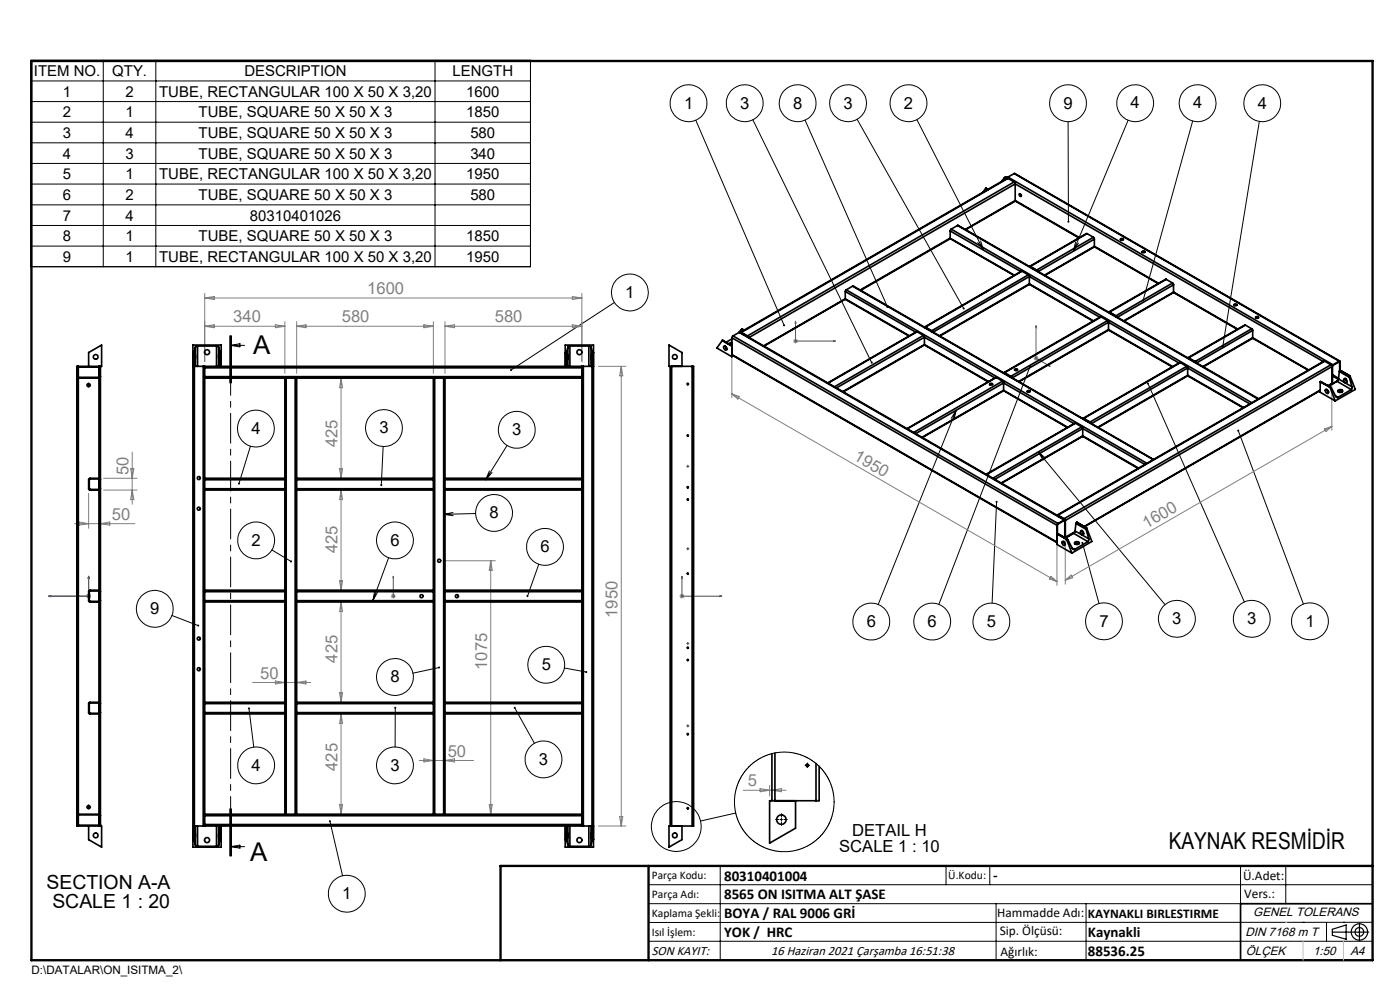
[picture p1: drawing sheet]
<svg xmlns="http://www.w3.org/2000/svg" width="297mm" height="210mm" viewBox="0 0 297 210" stroke-linecap="round" stroke-linejoin="round" font-family="sans-serif">
<g fill="none" stroke="#000" stroke-width=".21">
<path d="M6.5 12.8h106v43.8h-106zM6.5 17.2h106M21.9 12.8v43.8M33.1 12.8v43.8M92.3 12.8v43.8M6.5 21.5h106M6.5 25.9h106M6.5 30.3h106M6.5 34.7h106M6.5 39h106M147.6 25.5l18.7 43.5M159.7 25.4l25.2 51.5"/>
<path d="M170.8 25.5l17.5 39.6M181.8 25.3l22.6 40.1M194.5 25.4l14.1 27.6M226.6 25.8l.1 21.2M239.3 25.5l-11.6 27.8M253 25.7l-10.5 38M267.2 25.7l-7.8 47.8M6.5 43.5h106M6.5 47.8h106M6.5 52.2h106M207.4 51.4l1.2 1.6M208 51.1l.6 1.9"/>
<path d="M228.2 51.3l-.5 2M228.8 51.6l-1.1 1.7M48.7 71.2v10M48.9 73.3h3M48.9 73.3l2-.4v.7zM48.9 71.2v10M49.1 71.2v10M130.4 64.2l-22 14.3M218.5 77.7l-19.3 50.5M18.7 81.7h.2M18.8 81.6v.2M53.1 94.6l-2.4 8"/>
<path d="M81.3 94.7l-.4 8.2M103.8 99.9l-.8 1.9M107.6 94.5l-4.6 7.3M145.8 92.5v-.2h.2v.2l-.1 .1M145.8 81.5l.2-.2v.2l-.1 .1M202.8 87l-16.5 41.2M202.8 87l-.4 2M202.8 87l-1 1.8M220.3 95.9l26.9 32.4M220.3 95.9l1.5 1.3M220.3 95.9l1 1.7M243.5 81.3l20.5 46.4"/>
<path d="M262.7 91.3l13.8 36.8M57.7 116.7l4 2.4M82.4 118.3l-3.3 9.1M94.1 109.1l2 .3M96.1 108.7l-2 .4M100.9 108.9l-6.8 .2M104.4 100.2l-1.4 1.6M114.3 119.7l-2.4 6.8M145.8 106l.2-.2v.2l-.1 .1M145.8 103.4l.2-.2-.1 .3M211.4 106.5l-.9 21.4M229.6 115.1l3.6 12.9"/>
<path d="M36.5 130.6l5.6 2.1M79.5 125.4l-.4 2M80.1 125.7l-1 1.7M145.8 121.7v-.1h.2v.1l-.1 .1M145.8 137.4l.2-.1v.2h-.1M52.8 150.3l1 8.2M83.9 150.1l-.1 8.4M93.1 141.6l-5.5 1.2M109.2 150.1l4.2 7.6M119.7 141.7l4.7 .8M145.8 140l.2-.1v.1l-.1 .2M145.8 155.8v-.2h.2l-.1 .3"/>
<path d="M18.7 171.2h.2M18.8 171.1v.2M48.7 171.6v10M48.9 179.6l2-.3v.6zM48.9 179.6h3M48.9 171.6v10M49.1 171.6v10zM70 174.2l2.7 11.6M145.8 171.5v-.2h.2v.2l-.1 .1M156.1 172.5l-7.5 1.7M165.5 173.8h.5M165.8 173.6v.5"/>
<path d="M171 162.4a.31 .31 0 0 1 .2-.3 .31 .31 0 0 1 .4 .3 .31 .31 0 0 1-.4 .3M171 162.3h.5M171.3 162.1v.5M137.6 187.7h153.6M137.6 191.7h153.6M137.6 199.7h153.6M152.8 183.7v20M200.7 183.7v4M210 183.7v4M211.3 191.7v12M230.4 191.7v12M263.2 183.7v20"/>
<path d="M272.8 183.7v8M276.4 195.6h.1M281.4 195.6v4.1M285 195.6h.1M291.2 195.6l-153.6 .1"/>
<circle cx="146.1" cy="21.9" r="3.9"/>
<circle cx="158" cy="21.9" r="3.9"/>
<circle cx="169.2" cy="21.9" r="3.9"/>
<circle cx="179.9" cy="21.9" r="3.9"/>
<circle cx="192.7" cy="21.9" r="3.9"/>
<circle cx="226.6" cy="21.9" r="3.9"/>
<circle cx="240.8" cy="21.9" r="3.9"/>
<circle cx="254.1" cy="21.9" r="3.9"/>
<circle cx="267.8" cy="21.9" r="3.9"/>
<circle cx="133.6" cy="62" r="3.9"/>
<circle cx="54.3" cy="90.9" r="3.9"/>
<circle cx="81.4" cy="90.8" r="3.9"/>
<circle cx="109.6" cy="91.2" r="3.9"/>
<circle cx="54.3" cy="114.6" r="3.9"/>
<circle cx="83.8" cy="114.6" r="3.9"/>
<circle cx="104.8" cy="108.8" r="3.9"/>
<circle cx="115.6" cy="116" r="3.9"/>
<circle cx="32.8" cy="129.1" r="3.9"/>
<circle cx="184.8" cy="131.9" r="3.9"/>
<circle cx="197.8" cy="131.8" r="3.9"/>
<circle cx="210.3" cy="131.8" r="3.9"/>
<circle cx="234.2" cy="131.8" r="3.9"/>
<circle cx="249.7" cy="131.3" r="3.9"/>
<circle cx="265.5" cy="131.3" r="3.9"/>
<circle cx="277.9" cy="131.8" r="3.9"/>
<circle cx="83.8" cy="143.6" r="3.9"/>
<circle cx="115.9" cy="141" r="3.9"/>
<circle cx="54.3" cy="162.4" r="3.9"/>
<circle cx="83.8" cy="162.3" r="3.9"/>
<circle cx="115.3" cy="161.1" r="3.9"/>
<circle cx="143.5" cy="175.3" r="5.3"/>
<circle cx="73.6" cy="189.6" r="3.9"/>
</g>
<g fill="none" stroke="#000" stroke-width=".25">
<path d="M282.6 197.7h7.8M282.6 197.1l3-.9v3l-3-.8zM288.4 195.8v3.8M106.2 203.7h185"/>
<circle cx="288.4" cy="197.7" r="1.74"/>
<circle cx="288.4" cy="197.7" r=".93"/>
</g>
<g fill="none" stroke="#00f" stroke-width=".21">
<path d="M168.8 68.1l.1 .4h-.2zM168.8 68.1v4.2h8.4M176.8 72.2l.4 .1-.4 .2zM219.8 69.1l.1 .4-.2-.2zM219.8 69.1v6.9l3 1.7M222.5 77.5l.3 .2-.3-.1zM10.3 126.5l.5-.1v.2zM18.8 122.2l.1 .5h-.2zM18.8 122.2v4.3h-8.5M83.4 122.2v.5v-.5M83.4 126.4v.2zM83.4 126.5h.1"/>
<path d="M83.4 122.2v4.3M144.7 122.2l.1 .5h-.2zM144.7 122.2v4.3h8.4M152.7 126.4l.4 .1-.4 .1z"/>
</g>
<g fill="none" stroke="#808080" stroke-width=".21">
<path d="M43.4 69.2h17M43.4 62.2v14.5M43.4 69.2l2-.3v.6zM43.4 63.2l2-.3v.6zM43.4 63.2h80M58.4 68.9l2 .3-2 .3zM60.4 68.2v11M62.9 69.2l2-.3v.6zM62.9 68.2v11M62.9 69.2h29M89.9 68.9l2 .3-2 .3zM91.9 68.2v11"/>
<path d="M94.4 69.2h29M94.4 68.2v11M94.4 69.2l2-.3v.6zM121.4 68.9l2 .3-2 .3zM121.4 62.9l2 .3-2 .3zM123.4 62.2v14.5M126.9 77.7h5.9M131.8 77.7v97.5M131.8 77.7l.3 2h-.7zM155.3 76v8.4M168.3 72.3h1M168.4 72l.7 .7"/>
<path d="M168.8 71.9v.9M169.1 72l-.7 .7M219.3 76h1M219.4 75.6l.7 .7M219.8 75.5v1M220.1 75.6l-.7 .7M282.5 78.6v12.7M27.7 99.4h.7l-.4 2.1zM28 95.9v11.1M72 99.4h.7l-.3 2.1zM72.4 80.2v21.3M72.4 80.2l.3 2h-.7z"/>
<path d="M155.3 83.6l68.9 39.8M155.3 83.6l1.5 .5-.3 .6zM281 91l1.5-.6-1.2 1.1zM282.5 90.4l-56.5 32.7M15.8 111.1h12.8M16.8 110.7l2 .4-2 .3zM18.8 104.7v7.4M21.3 111.1l2-.4v.7zM22 104h7.1M22 101.5h7.1M28 104l.4 2h-.7zM72.4 104v21.2"/>
<path d="M72.4 104l.3 2h-.7zM94.2 118.9h10.9M104.1 118.9v53.8M104.1 118.9l.3 2.1h-.6zM224.2 115.8v8.4M226 111.3v12.6M18.3 126.5h1M18.5 126.1l.7 .7M18.8 126v1M19.2 126.1l-.7 .7M72 123.2h.7l-.3 2zM72.4 127.7v21.3"/>
<path d="M72.4 127.7l.3 2h-.7zM82.9 126.5h1M83.1 126.1l.7 .7M83.4 126v1M83.8 126.1l-.7 .7M144.1 126.5h1.1M144.3 126.1l.7 .7M144.7 126v1M145 126.1l-.7 .7M223 122.3l1.2 1.1-1.6-.6zM226 123.1l1.2-1.1 .4 .5zM53.6 144.8h12.3"/>
<path d="M58.4 144.5l2 .3-2 .3zM62.9 144.8l2-.3v.6zM72 147h.7l-.3 2zM72.4 151.4v21.3M72.4 151.4l.3 2h-.7zM72 170.7h.7l-.3 2zM88.9 161.3h11.6M89.9 161l2 .3-2 .3zM94.4 161.3l2-.3v.6zM103.8 170.7h.6l-.3 2zM126.9 175.2h5.9M131.4 173.2h.7l-.3 2z"/>
<path d="M157.7 167.6h9.1M161.3 167.3l2 .3-2 .3zM163.3 166.6v2.3M163.8 167.6l2-.3v.6z"/>
</g>
<g fill="none" stroke="#000" stroke-width=".21" stroke-dasharray="15.2 1.3 1.3 1.3">
<path d="M18.6 81.7h-.2M18.8 81.4v-.2M18.8 81.9v.2M19.1 81.7h.2M18.6 171.2h-.2M18.8 170.9v-.2M18.8 171.4v.2M19.1 171.2h.2M165.3 173.8h-.8M165.8 173.3v-.7M165.8 174.3v.8M166.3 173.8h.7"/>
<path d="M171 162.3h-.2M171.3 162.1v-.3M171.3 162.6v.2M171.5 162.3h.3"/>
</g>
<g fill="none" stroke="#808000" stroke-width=".21" stroke-dasharray="15.2 1.3 1.3 1.3">
<path d="M145.8 98.9h-.1M145.8 81.4h-.1M145.9 98.8v-.1M145.9 99v.2M145.9 81.3v-.1M145.9 81.6v.1M146 98.9h.2M146 81.4h.2M145.8 116.4h-.1M145.9 116.3v-.2M145.9 116.5v.1M146 116.4h.2"/>
<path d="M145.8 136.5h-.1M145.9 136.4v-.2M145.9 136.6v.1M146 136.5h.2M145.8 154h-.1M145.9 153.8v-.1M145.9 154.1v.1M146 154h.2M145.8 171.4h-.1M145.9 171.3v-.1M145.9 171.6v.1M146 171.4h.2"/>
</g>
<path d="M145.8 98.9h.3M145.8 81.4h.3M145.9 81.3v.3M145.9 98.8v.3M145.8 116.4h.3M145.9 116.3v.2M145.8 136.5h.3M145.9 136.4v.2M145.8 154h.3M145.9 153.9v.2M145.8 171.4h.3M145.9 171.3v.3" fill="none" stroke="#808000" stroke-width=".21"/>
<path d="M48.9 71.2v110.4" fill="none" stroke="#000" stroke-width=".21" stroke-dasharray="6.3 1.3 1.3 1.3" stroke-dashoffset="3.9"/>
<path d="M291.2 191.7h-28v12" fill="none" stroke="#000" stroke-width=".35"/>
<path d="M6.7 12.9h284.5v190.8h-284.5zM137.6 183.7v20M291.2 183.7h-185v20" fill="none" stroke="#000" stroke-width=".5"/>
<path d="M276.4 199.7v4M285 199.7v4" fill="none" stroke="#c0c0c0" stroke-width=".21"/>
<path d="M272.8 195.6h.1" fill="none" stroke="#c0c0c0" stroke-width=".25"/>
<path d="M166.2 68.8a.22 .22 0 0 0-.1 .3 .22 .22 0 0 0 .3 .1l-.1-.2 .2 .2a.23 .23 0 0 0 0-.3 .23 .23 0 0 0-.3-.1zM226.5 46.8l-.1 .3 .3 .1v-.2v.2a.22 .22 0 0 0 .2-.3 .22 .22 0 0 0-.4-.1zM259.3 73.3l-.1 .3 .2 .1v-.2v.2l.2-.2zM188.1 64.9a.21 .21 0 0 0 0 .3 .21 .21 0 0 0 .2 .1v-.2v.2a.21 .21 0 0 0 .2-.3 .21 .21 0 0 0-.4-.1zM243.3 81.2a.23 .23 0 0 0 .1 .4 .23 .23 0 0 0 .3-.2 .23 .23 0 0 0-.3-.2l.1 .1-.1-.1zM211.2 106.3a.22 .22 0 0 0 .1 .4 .22 .22 0 0 0 .3-.2 .22 .22 0 0 0-.2-.3v.3v-.3zM184.8 76.8v.3h.2l-.1-.2 .2 .2v-.3zM204.3 65.3a.22 .22 0 0 0 0 .2 .22 .22 0 0 0 .2 .1l-.1-.2 .2 .2a.23 .23 0 0 0 0-.3 .23 .23 0 0 0-.3 0zM262.5 91.2a.21 .21 0 0 0 .1 .4 .21 .21 0 0 0 .3-.2 .21 .21 0 0 0-.3-.3l.1 .2-.1-.2zM242.4 63.6l-.1 .2 .1 .2 .1-.3v.3a.21 .21 0 0 0 .2-.3 .21 .21 0 0 0-.3-.1zM218.4 77.5a.22 .22 0 0 0 0 .3 .22 .22 0 0 0 .3 0 .22 .22 0 0 0-.1-.3l-.1 .2 .1-.2zM229.5 115a.22 .22 0 0 0 0 .3 .22 .22 0 0 0 .3-.1 .22 .22 0 0 0-.2-.3v.2zM109.1 150a.22 .22 0 0 0 0 .3 .22 .22 0 0 0 .3-.1 .22 .22 0 0 0-.3-.3l.1 .2zM83.7 150a.22 .22 0 0 0 0 .3 .22 .22 0 0 0 .3-.1 .22 .22 0 0 0-.1-.3v.2v-.2zM80.7 102.8l.1 .3h.1v-.2v.2h.1a.22 .22 0 0 0 .1-.4 .22 .22 0 0 0-.4 .1zM50.6 102.4l-.1 .2 .2 .2v-.2l.1 .2a.22 .22 0 0 0 .1-.3 .22 .22 0 0 0-.3-.1zM52.7 150.1a.22 .22 0 0 0 0 .4 .22 .22 0 0 0 .3-.2 .22 .22 0 0 0-.2-.2v.2zM41.8 132.6l.1 .2h.3l-.1-.1 .2 .1-.1-.3zM69.8 174.1a.23 .23 0 0 0 .1 .3 .23 .23 0 0 0 .3-.2 .23 .23 0 0 0-.3-.2l.1 .2-.1-.2zM124.2 142.4a.22 .22 0 0 0 .1 .4 .22 .22 0 0 0 .3-.2l-.2-.1 .2 .1-.1-.2zM108.3 78.3l-.1 .3 .2-.1-.2 .1a.21 .21 0 0 0 .3 .1 .21 .21 0 0 0 .1-.3 .21 .21 0 0 0-.3-.1zM61.6 118.9a.21 .21 0 0 0 0 .4 .21 .21 0 0 0 .3-.1l-.2-.1 .2 .1a.21 .21 0 0 0 0-.3 .21 .21 0 0 0-.3 0zM93 141.4a.21 .21 0 0 0 0 .4 .21 .21 0 0 0 .3-.2h-.2h.2l-.1-.2zM111.8 126.3l-.1 .1 .1 .2 .1-.1v.1a.21 .21 0 0 0 .2-.3 .21 .21 0 0 0-.3 0z" fill="#000"/>
<g fill="#00f">
<path d="M222.5 77.5l.3 .2-.3-.1zM219.8 69.1l.1 .4-.2-.2z"/>
<path d="M83.4 122.2v.5zM83.4 126.4v.2zM18.8 122.2l.1 .5h-.2zM10.3 126.5l.5-.1v.2zM18.8 122.2l.1 .5h-.2zM10.3 126.5l.5-.1v.2z"/>
<path d="M144.7 122.2l-.1 .5h.2zM152.7 126.4v.2l.4-.1zM168.8 68.1l-.1 .4h.2zM176.8 72.2v.3l.4-.2z"/>
</g>
<g fill="none" stroke="#000" stroke-width=".35">
<path d="M209.1 40l-.6 .8M209.1 40l.4 .2M209.1 40l.5 .2M209.1 40h.1M213 37.8l-.6 .8M213 37.8l.4 .2M213.3 37.6l-.3 .2M213.3 37.6l.3 .2M213.3 37.5l.4 .2M213.3 37.5v.1M213.8 37.6l-.2 .2M213.8 37.8l-56.7 32.7"/>
<path d="M213.8 37.6l69 39.8M213.8 37.8l-56.5 32.7M213.8 37.8l1.4 .8M215.2 36.8l69.1 39.8M215.2 38.6l.2 .4M215.2 36.8l68.9 39.8M215.2 36.8l-1.4 .8M215.2 38.6l-56.6 32.7M215.4 39v3.5M215.4 39l65.3 37.7M215.4 39l-56.5 32.6M201.6 50.5l13.5 7.9"/>
<path d="M201.6 49v1.5M201.6 50.5l-19.1 11M201.6 49l14.9 8.6M201.6 50.5l13.6 7.9M201.6 50.6l-19 11M201.8 48.6l-.2 .4M201.8 48.6l63.8 36.8M203.1 47.8l63.9 36.8M203.1 47.8l-1.3 .8M203.1 47.8l63.8 36.9M215.4 42.5l-.1 .2-10.4 6M215.4 42.6l13.5 7.9"/>
<path d="M215.4 42.5l-10.6 6.2M215.4 42.5l13.6 7.9M216.3 41.1a.28 .28 0 0 1 .3 .2 .28 .28 0 0 1-.2 .4zM216.3 41.2l.3 .4M216.3 41.2l.3 .2M216.4 41.1l-.1 .1M216.5 41.5l.1 .1M216.8 57.5l-20.6 11.8M216.8 57.5l-20.5 11.9M216.8 57.5l1.4 .8M218.2 58.3l.2 .4M218.2 58.3l-20.5 11.9"/>
<path d="M218.4 58.7v1.5M218.4 58.7l14.9 8.6M218.4 58.7l-20.4 11.7M218.5 56.6h.1M218.6 56.5h-.2M218.6 56.6l1.4 .9M218.6 56.6h.1M218.6 56.5l1.3 .8M219.9 57.3l.2 .2M219.9 57.4h.1M230.6 49.6l-12.2 6.9M230.6 49.6l1.4 .7"/>
<path d="M230.6 49.6l-12 6.9M232 50.3l.2 .4M232 50.3l-12.1 7M232.2 52.3l-10.5 6.1M232.2 52.3l13.5 7.8M232.2 50.7v1.6M232.2 52.2l13.6 7.9M232.2 50.7l-12 6.9M232.2 52.3l-10.6 6.1M237.7 50.7a.28 .28 0 0 1 .4-.2 .28 .28 0 0 1 .1 .4l-.3 .1zM237.7 50.8h.6M242.3 53.4l.2-.1a.27 .27 0 0 1 .4 0 .27 .27 0 0 1-.1 .4 .27 .27 0 0 1-.4-.1z"/>
<path d="M242.3 53.5l.2-.1 .4 .1M247.4 59.3l-12.2 6.9M247.4 59.3l1.3 .7M247.4 59.3l-12 6.9M16.3 79.9l.3 .3M16.6 77.7l-.3 .3M16.6 77.8l-.2 .2v1.9l.2 .1M16.6 77.7h-.3v97.5h.3M16.6 77.7h5v-4.5l-2.8 1.6v2.9M16.6 77.8h4.4M16.6 77.8v2.2M21 77.7l.3 .3"/>
<path d="M21 77.8l.1 .2v1.9l-.1 .1M21 77.8v2.2M21.3 79.9l-.3 .3M21.3 77.7v97.5M40.9 77.7h.3M40.9 74.8h.1M41 74.8v2.9M41.2 74.7l-.2 .1M41.2 74.7v3M41.2 77.7h1.9M41.2 77.7v97.5M41.4 75.2v1z"/>
<path d="M41.5 73.6l-.3 1.1M41.5 73.6v4.1M41.9 73.4l-.4 .2M41.9 73.4h4M41.9 73.4v4.3M43.1 77.7h.3M43.1 77.7v97.5M43.4 77.7v.3M43.4 79.9v.3M43.4 77.7h80M43.4 78h80M43.4 79.9h80"/>
<path d="M43.4 78v1.9M45.9 73.4l.5 .2M45.9 73.4v4.3M46.4 73.6l.2 1.1M46.4 73.6v4.1M46.4 75.2l.1 1zM46.6 74.7l.2 .1M46.6 74.7v3M46.8 74.8h.1M46.8 74.8v2.9M46.9 77.7v-4.5h-6v106.5h6v-4.5M119.9 77.7v-4.5h6v106.5h-6v-4.5"/>
<path d="M119.9 74.8h.1M120 74.8v2.9M120.2 74.7l-.2 .1M120.2 74.7v3M120.4 75.2v1zM120.5 73.6l-.3 1.1M120.5 73.6v4.1M120.9 73.4l-.4 .2M120.9 73.4h4M120.9 73.4v4.3M123.4 77.7v.3M123.4 79.9v.3"/>
<path d="M123.4 77.7h.4M123.4 78v1.9M123.8 77.7h1.8M123.8 77.7v97.5M124.9 73.4l.5 .2M124.9 73.4v4.3M125.4 73.6l.2 1.1M125.4 73.6v4.1M125.4 75.2l.1 1zM125.6 77.7h.3M125.6 77.7v97.5M125.6 74.7l.3 .1"/>
<path d="M125.6 74.7v3M125.9 74.8h.1M125.9 74.8v2.9M142.2 77.7v97.5M142.5 77.7v97.5M144.7 77.7v-2.9l-2.8-1.6v4.5h4.9M146.8 77.7h.3v97.5h-.3M146.8 77.7v97.5M153.2 72.2l-1.1 1.6 3.2 1.9M153.2 72.2l2.1 1.2M153.2 72.2l2.1 1.1M153.2 72.2h.1"/>
<path d="M153.5 73.5a.46 .46 0 0 1 .6 .2 .46 .46 0 0 1-.1 .6l-.4-.4zM153.8 73.4l.4 .6-.1-.1M155.2 73.2h.1M155.3 72.6l-.4 .1-.1 .3M155.3 72.9l-.5 .2M155.3 71.6l68.9 39.8M155.3 71.6v4.1M155.3 71.9l-1.2 .7M155.5 71.3l-.2 .3M155.5 71.3l68.9 39.7M155.6 75.5l-.3 .2M156.8 70.5h.2l68.9 39.8"/>
<path d="M156.8 70.5l68.9 39.8M156.8 70.5l-1.3 .8M157.2 70l-.4 .5M157.2 70l.4 .2M157.2 70.6h.1M157.3 70.5h-.2M157.3 70.6l1.3 .8M157.3 70.5l1.3 .8M157.3 70.6l-.1 .1M157.4 69.8l-.2 .2M157.4 69.8l.5 .2M157.4 69.8l.4 .3"/>
<path d="M158.6 71.3l.2 .2M179.3 63.4l13.5 7.9M179.3 63.5l-17.2 9.9M179.3 63.4l-17.3 10M179.3 61.8v1.6M179.3 61.8l14.9 8.6M179.3 63.4l13.6 7.8M179.5 61.5l-.2 .3M179.5 61.5l63.8 36.8M180.9 60.7l63.8 36.8M180.9 60.7l-1.4 .8M194.6 70.4l-19 10.8"/>
<path d="M194.6 70.4l-18.9 10.9M194.6 70.4l1.3 .7M195.9 71.1l.2 .4M195.9 71.1l-18.9 10.9M196.1 73.2l13.5 7.8M196.1 73.1l-17.2 10M196.1 73.1l-17.3 10M196.1 71.5v1.6M196.1 71.5l14.9 8.6M196.1 73.1l13.6 7.8M196.1 71.5l-18.7 10.8M196.1 69.4h.2"/>
<path d="M196.3 69.5h.1M196.3 69.4l1.4 .8M196.3 69.5l1.4 .8M197.7 70.2l.2 .2M197.7 70.3h.1M213 79.2h.1M213.1 79l-.2 .1M213.1 79.2h.1M213.1 79.2l1.4 .8M213.1 79l1.4 .8M214.5 79.8l.2 .3M214.5 80h.1"/>
<path d="M215.2 78.5h.7M215.3 78.3h.1a.27 .27 0 0 1 .4 0 .27 .27 0 0 1 0 .4 .27 .27 0 0 1-.4-.1l-.2-.1zM218.4 60.2l-19 11.1M218.4 60.3l13.5 7.8M218.4 60.2l13.6 7.9M218.4 60.2l-19.1 11M233.6 67.2l-20.6 11.8M233.6 67.2l1.3 .8M233.6 67.2l-20.5 11.8M234.9 68l.3 .4M234.9 68l-20.4 11.8M235.2 69.9l-19 11.1"/>
<path d="M235.2 70l13.5 7.8M235.2 68.4v1.5M235.2 68.4l14.9 8.6M235.2 69.9l13.6 7.9M235.2 68.4l-20.4 11.7M235.2 69.9l-19.1 11M235.3 66.3h.1M235.4 66.2h-.2M235.4 66.2l1.3 .8M235.4 66.3l1.3 .8M235.4 66.3h.1M236.7 67l.2 .2"/>
<path d="M236.7 67.1l.1 .1M236.7 67.1h.1M248.7 60l.3 .4M248.7 60l-12 7M249 62l-10.5 6.1M249 62l13.5 7.8M249 60.4v1.6M249 61.9l13.6 7.9M249 60.4l-12 6.9M249 62l-10.6 6.1M250.4 76.9l-20.6 11.9M250.4 76.9l-20.5 11.9"/>
<path d="M250.4 76.9l1.3 .8M251.7 77.7l.3 .4M251.7 77.7l-20.5 11.8M252 79.6l-19 11.1M252 79.7l11.7 6.8M252 79.6l-19.1 11M252 78.1v1.5M252 78.1l13.1 7.6M252 79.6l11.8 6.9M252 78.1l-20.4 11.7M252.1 76h.1M252.2 75.9h-.2"/>
<path d="M252.2 76h.1M252.2 75.9l1.3 .8M252.2 76l1.3 .8M253.5 76.8h.1M253.5 76.7l.2 .2M253.5 76.8l.1 .1M261.8 64.7h.6M261.8 64.5h.1a.26 .26 0 0 1 .4 0 .26 .26 0 0 1 0 .3 .26 .26 0 0 1-.3 .1l-.2-.2zM264.2 69l-12.2 6.9M264.2 69l-12 6.9M264.2 69l1.3 .7M265.5 69.7l.2 .4"/>
<path d="M265.5 69.7l-12 7M265.7 71.6l-10.4 6.2M265.7 71.7l11.8 6.8M265.7 71.6l-10.5 6.2M265.7 70.1v1.5M265.7 71.6l11.9 6.9M265.7 70.1l-11.9 6.9M266.4 67.4l.2-.1 .4 .1M266.4 67.2h.2a.26 .26 0 0 1 .4 0 .26 .26 0 0 1-.1 .4 .26 .26 0 0 1-.3-.1l-.3-.2zM281 76.6l-56.7 32.6M281 76.6l-56.6 32.7M281 76.6l1.3 .8"/>
<path d="M282.3 77.4l.2 .4M282.3 77.4l-56.6 32.6M282.5 77.8l-56.5 32.6M282.5 77.8v3.5M282.7 79.5l1.3 .7M282.7 79.8l1.2 .7M282.8 77.4l-.3 .4M284.1 76.6l.2 .1v1.8M284.1 76.8h.1M284.1 76.8l-1.4 .8v3.7M284.1 76.6l-1.3 .8M284.1 78.8l2.1 1.2"/>
<path d="M284.1 78.8l-.1 1.6M284.2 76.8v1.8M284.3 78.6l-.2 .2M284.3 78.6l2 1.2M284.3 78.5l2.1 1.2M284.3 78.5v.1M286.3 79.8l-.1 .2M286.4 79.7l-.1 .1M286.4 79.7l1.1 2.9-4.3 2.4M16.6 80.2h4.4M16.6 80h4.4M16.6 80.2v92.5"/>
<path d="M21 80.2v21.3M43.4 80.2v92.5M43.4 80.2h80M60.4 80.2v21.3M60.7 80.2v92.5M62.6 80.2v92.5M62.9 80.2v21.3M91.9 80.2v21.3M92.2 80.2v92.5M94.1 80.2v92.5M94.4 80.2v21.3M123.4 80.2v92.5"/>
<path d="M209.9 81.4l.2-.1a.25 .25 0 0 1 .4 0 .25 .25 0 0 1 0 .4 .25 .25 0 0 1-.4 0zM209.9 81.6l.3-.2 .4 .2M211.3 80.1l-18.9 10.8M211.3 80.1l1.4 .7M211.3 80.1l-18.8 10.9M212.7 80.8l.2 .4M212.7 80.8l-18.9 10.9M212.9 82.9l13.5 7.8M212.9 82.8l-17.2 10M212.9 81.2v1.6M212.9 81.2l14.9 8.6M212.9 82.8l13.6 7.8"/>
<path d="M212.9 81.2l-18.7 10.8M212.9 82.8l-17.3 10M217.9 83.1h.6M217.9 82.9l.2-.1a.27 .27 0 0 1 .4 .1 .27 .27 0 0 1-.1 .4 .27 .27 0 0 1-.3-.1l-.2-.2zM228.1 89.8l-18.9 10.8M228.1 89.8l1.4 .7M228.1 89.8l-18.8 10.9M229.5 90.5l.2 .4M229.5 90.5l-18.9 11M229.7 92.5l-17.2 10M229.7 92.6l11.7 6.8M229.7 90.9v1.6"/>
<path d="M229.7 90.9l13.2 7.6M229.7 92.5l11.8 6.8M229.7 90.9l-18.7 10.8M229.7 92.5l-17.3 10M229.8 88.9h.1M229.9 88.8h-.2M229.9 88.9h.1M229.9 88.9l1.3 .8M229.9 88.8l1.3 .7M231.2 89.5l.3 .3M231.2 89.7h.1M280.1 82.9l-50 28.8"/>
<path d="M280.1 81v2.2l3.1 1.8M280.1 81l2.1 1.2M280.1 82.8l-50.1 28.9M280.1 81l2.2 1.2M280.1 81h.1M281.2 82.6a.51 .51 0 0 1 .5 .3 .51 .51 0 0 1-.1 .6l-.3-.3-.2-.3zM281.5 82.6l.3 .6-.1-.1M282.2 82.2l1 2.8M282.2 82.2h.1M282.2 82.2l.2 .1 1 1.9 .4 .1M282.5 81.3l-.7 .6M282.5 81.3v.1"/>
<path d="M282.5 81.3l-.8 .5M282.7 81.3h.1M283.3 84l.5 .3M283.6 80.9l-1.7 1M283.6 80.9l3.1 1.7M283.8 80.7l-1 .6M283.8 82.8a.57 .57 0 0 1 1 .2 .53 .53 0 0 1-.6 .3 .53 .53 0 0 1-.4-.5zM283.8 83.1l.4-.2 .6 .2M284 80.4l-.4 .5M284 80.4l2.8 1.6M285.2 80.3a.48 .48 0 0 1 .5 .3 .48 .48 0 0 1-.3 .6l-.4-.5zM285.4 80.3v.3l.3 .4"/>
<path d="M286.2 80l.6 2M286.7 82.6l-2.9 1.7M286.8 82v.4l-.1 .2M21 101.5h-1.9l-.3 .1 .1 2.3 2.1 .1M21 101.5l.3 .3M21 101.6l.1 .1v2l-.1 .1M21 101.6l-2.1 .1 .1 2.1h2M21 101.6v2.2M21 104v21.2M21.3 103.7l-.3 .3M43.4 101.8h17M43.4 101.5h17"/>
<path d="M43.4 103.7h17M43.4 104h17M60.4 101.5v.3M60.4 103.7v.3M60.4 101.8v1.9M60.4 104v21.2M62.9 101.5v.3M62.9 103.7v.3M62.9 101.8v1.9M62.9 104v21.2M62.9 101.8h29M62.9 101.5h29"/>
<path d="M62.9 103.7h29M62.9 104h29M91.9 101.5v.3M91.9 103.7v.3M91.9 101.8v1.9M91.9 104v21.2M94.4 101.5v.3M94.4 103.7v.3M94.4 101.8v1.9M94.4 104v21.2M94.4 101.8h29M94.4 101.5h29"/>
<path d="M94.4 103.7h29M94.4 104h29M224.2 115l-68.9-39.8 68.9 39.9M224.2 111.4v4.1l3.2 1.8M224.3 113.2h.1M224.3 113.2l2 1.2M224.3 113.2l1.6 .8M224.4 109.4h.1M224.4 113.2l2 1.2M224.4 109.3h-.2M224.4 109.4l1.4 .8M224.4 111l-.2 .4"/>
<path d="M224.4 109.3l1.3 .7M225.3 114.9a.48 .48 0 0 1 .6 .2 .48 .48 0 0 1-.2 .6l-.4-.4zM225.6 114.9l.4 .6M225.7 110l.3 .4M225.7 110.3l.3 .1M225.7 110.4l-1.4 .9v1.9M225.7 110.4l.2 .1M225.7 110.3l-1.3 .7M225.8 115.3l.2 .1M225.9 114h.1M225.9 110.5v3.5M226 110.4v3.6"/>
<path d="M226.3 114.4l1.1 2.9M226.3 114.4h.2l1 2 .3 .2 .2-.1M226.3 114.4h.1M227.4 116.2l.6 .3M227.8 113.1l-1.8 1.1M227.8 113.1l3 1.8M228 113l-2 1.1v-.1M228 115a.57 .57 0 0 1 1 .3 .56 .56 0 0 1-.6 .2 .56 .56 0 0 1-.4-.4zM228 115.3l.4-.1 .5 .1M228 112.8l-2 1.2M228.1 112.6l-.3 .5M228.1 112.6l2.9 1.7"/>
<path d="M228.2 111l2.2 1.3M228.2 111l-.1 1.6M228.4 110.8l-.2 .2M228.4 110.8l2.1 1.2M229.3 112.6a.48 .48 0 0 1 .6 .3 .48 .48 0 0 1-.3 .6l-.4-.4zM229.5 112.5l.2 .5 .2 .2M230.4 112.3l.6 2M230.5 112l-.1 .3M230.5 112l1.1 2.9-4.2 2.4M230.5 112h.1M230.8 114.9l-2.8 1.6M231 114.3l-.2 .6"/>
<path d="M21 125.2h-1.9l-.3 .2 .1 2.2 2.1 .1M21 125.2l.3 .3M21 125.4h.1v2.1l-.1 .1M21 125.4h-2.1l.1 2.1 2 .1M21 125.4v2.2M21 127.7v21.3M21.3 127.4l-.3 .3M43.4 125.5h17M43.4 125.2h17M43.4 127.4h17M43.4 127.7h17M60.4 125.2v.3"/>
<path d="M60.4 127.4v.3M60.4 125.5v1.9M60.4 127.7v21.3M62.9 125.2v.3M62.9 127.4v.3M62.9 125.5v1.9M62.9 127.7v21.3M62.9 125.5h29M62.9 125.2h29M62.9 127.4h29M62.9 127.7h29M91.9 125.2v.3"/>
<path d="M91.9 127.4v.3M91.9 125.5v1.9M91.9 127.7v21.3M94.4 125.2v.3M94.4 127.4v.3M94.4 125.5v1.9M94.4 127.7v21.3M94.4 125.5h29M94.4 125.2h29M94.4 127.4h29M94.4 127.7h29M21 149h-2l-.2 .1v2.2l2.2 .1"/>
<path d="M21 149l.3 .3M21 149.1l.1 .1v2l-.1 .1M21 149.1l-2.1 .1v2l2.1 .1M21 149.1v2.2M21 151.4v21.3M21.3 151.2l-.3 .2M43.4 149.3h17M43.4 149h17M43.4 151.2h17M43.4 151.4h17M60.4 149v.3M60.4 151.2v.2"/>
<path d="M60.4 149.3v1.9M60.4 151.4v21.3M62.9 149v.3M62.9 151.2v.2M62.9 149.3v1.9M62.9 151.4v21.3M62.9 149.3h29M62.9 149h29M62.9 151.2h29M62.9 151.4h29M91.9 149v.3M91.9 151.2v.2"/>
<path d="M91.9 149.3v1.9M91.9 151.4v21.3M94.4 149v.3M94.4 151.2v.2M94.4 149.3v1.9M94.4 151.4v21.3M94.4 149.3h29M94.4 149h29M94.4 151.2h29M94.4 151.4h29M163.8 159.9v10M164.4 159.7v10.2"/>
<path d="M16.3 174.9l.3 .3M16.6 172.7l-.3 .3M16.6 172.9l-.2 .1v1.9l.2 .1M16.6 175.2h5v4.5l-2.8-1.6v-2.9M16.6 172.7h4.4M16.6 175h4.4M16.6 172.9h4.4M16.6 172.9v2.1M21 172.7l.3 .3M21 172.9l.1 .1v1.9l-.1 .1M21 172.9v2.1M21.3 174.9l-.3 .3"/>
<path d="M40.9 175.2h.3M40.9 178.1h.1M41 178.1l.2 .1M41 175.2v2.9M41.2 175.2v3M41.2 178.2l.3 1.1M41.2 175.2h1.9M41.4 176.7v1zM41.5 179.3l.4 .2M41.5 175.2v4.1M41.9 175.2v4.3M41.9 179.5h4"/>
<path d="M43.1 175.2h.3M43.4 172.7v.3M43.4 174.9v.3M43.4 173v1.9M43.4 175.2h80M43.4 173h80M43.4 172.7h80M43.4 174.9h80M45.9 175.2v4.3M46.4 179.3l-.5 .2M46.4 175.2v4.1M46.4 176.7l.1 1z"/>
<path d="M46.6 175.2v3M46.6 178.2l-.2 1.1M46.8 178.1l-.2 .1M46.8 175.2v2.9M46.8 178.1h.1M119.9 178.1h.1M120 178.1l.2 .1M120 175.2v2.9M120.2 175.2v3M120.2 178.2l.3 1.1M120.4 176.7v1zM120.5 179.3l.4 .2"/>
<path d="M120.5 175.2v4.1M120.9 175.2v4.3M120.9 179.5h4M123.4 175.2h.4M123.4 172.7v.3M123.4 174.9v.3M123.4 173v1.9M123.8 175.2h1.8M124.9 175.2v4.3M125.4 179.3l-.5 .2M125.4 175.2v4.1M125.4 176.7v1z"/>
<path d="M125.6 175.2h.3M125.6 175.2v3M125.6 178.2l-.2 1.1M125.9 178.1l-.3 .1M125.9 175.2v2.9M125.9 178.1h.1M144.7 175.2v2.9l-2.8 1.6v-4.5h4.9M168.8 169.9v5.8l-5.5 3.1v-8.9h9.8M173.1 162v7.9M173.8 162.6v7.3h-.7"/>
<circle cx="20.3" cy="75.7" r=".5"/>
<circle cx="43.9" cy="74.7" r=".53"/>
<circle cx="122.9" cy="74.7" r=".52"/>
<circle cx="143.2" cy="75.7" r=".49"/>
<circle cx="18.8" cy="81.7" r=".33"/>
<circle cx="145.9" cy="81.5" r=".13"/>
<circle cx="145.9" cy="92.4" r=".13"/>
<circle cx="42.2" cy="101.4" r=".33"/>
<circle cx="42.2" cy="107.9" r=".33"/>
<circle cx="93.2" cy="118.9" r=".33"/>
<circle cx="145.9" cy="103.4" r=".13"/>
<circle cx="145.9" cy="105.9" r=".13"/>
<circle cx="42.2" cy="135.5" r=".33"/>
<circle cx="89.4" cy="126.5" r=".33"/>
<circle cx="96.9" cy="126.5" r=".33"/>
<circle cx="145.9" cy="140" r=".12"/>
<circle cx="145.9" cy="137.4" r=".13"/>
<circle cx="145.9" cy="121.7" r=".13"/>
<circle cx="42.2" cy="141.9" r=".33"/>
<circle cx="145.9" cy="155.7" r=".13"/>
<circle cx="18.8" cy="171.2" r=".33"/>
<circle cx="20.3" cy="177.2" r=".51"/>
<circle cx="43.9" cy="178.2" r=".53"/>
<circle cx="122.9" cy="178.2" r=".52"/>
<circle cx="143.2" cy="177.2" r=".5"/>
<circle cx="145.9" cy="171.5" r=".13"/>
<circle cx="165.8" cy="173.9" r=".99"/>
<circle cx="171.3" cy="162.4" r=".25"/>
</g>
<path d="M19 149.1l2.1 .1v2.1l-2.2-.1zM18.9 149l-.1 2.3 2.4 .1 .1-2.3-.2-.1zM16.5 77.9l4.5-.1 .1 .2v2h-4.6zM16.4 77.8l-.1 2.2 .1 .2h4.7l.2-.2v-2l-.2-.3zM18.9 125.4h2.2v2.1l-2.1 .1zM18.8 125.3l.1 2.4h2.2l.2-.1-.1-2.3-2.1-.1zM16.5 172.9h4.5l.1 .1v2h-4.6zM16.4 172.8l-.1 2.2 .2 .2h4.5l.3-.2v-2l-.2-.3zM19 101.6l2.1 .1v2.1h-2.1zM18.8 101.6l.1 2.3 2.2 .1 .2-.2-.1-2.3h-2.2z" fill-rule="evenodd" fill="#000"/>
<circle cx="166.4" cy="170.1" r="10.6" fill="none" stroke="#000" stroke-width=".21"/>
<g font-size="5.5">
<text x="53.7" y="75">A</text>
<text x="53" y="182.7">A</text>
</g>
<text font-size="4.9" x="248" y="180.1">KAYNAK RESMİDİR</text>
<g font-size="4.1">
<text x="9.9" y="188.5">SECTION A-A</text>
<text x="11.1" y="192.5">SCALE 1 : 20</text>
</g>
<g font-size="3.5">
<text x="145.1" y="23">1</text>
<text x="157" y="23">3</text>
<text x="168.2" y="23">8</text>
<text x="178.9" y="23">3</text>
<text x="191.8" y="23">2</text>
<text x="225.6" y="23">9</text>
<text x="239.9" y="23">4</text>
<text x="253.1" y="23">4</text>
<text x="266.8" y="23">4</text>
<text x="132.7" y="63.2">1</text>
<text x="53.3" y="92">4</text>
<text x="80.5" y="91.9">3</text>
<text x="108.7" y="92.3">3</text>
<text x="103.8" y="109.9">8</text>
<text x="53.4" y="115.8">2</text>
<text x="82.8" y="115.8">6</text>
<text x="114.6" y="117.1">6</text>
<text x="31.9" y="130.3">9</text>
<text x="183.9" y="133">6</text>
<text x="196.8" y="133">6</text>
<text x="209.3" y="133">5</text>
<text x="233.2" y="132.9">7</text>
<text x="248.7" y="132.4">3</text>
<text x="264.6" y="132.4">3</text>
<text x="276.9" y="132.9">1</text>
<text x="114.9" y="142.1">5</text>
<text x="82.8" y="144.7">8</text>
<text x="53.4" y="163.5">4</text>
<text x="82.8" y="163.5">3</text>
<text x="114.3" y="162.2">3</text>
<text x="180.8" y="177.3">DETAIL H</text>
<text x="178" y="180.8">SCALE 1 : 10</text>
<text x="72.6" y="190.7">1</text>
</g>
<g font-size="3.5" fill="#808080">
<text x="77.9" y="62.4">1600</text>
<text x="49.5" y="68.4">340</text>
<text x="72.5" y="68.4">580</text>
<text x="105" y="68.4">580</text>
<text x="71.6" y="94.9" transform="rotate(-90 71.6 94.9)">425</text>
<text x="27.3" y="100.8" transform="rotate(-90 27.3 100.8)">50</text>
<text x="180.9" y="97.4" transform="rotate(30 180.9 97.4)">1950</text>
<text x="23.7" y="110.3">50</text>
<text x="243.2" y="112.2" transform="rotate(-30 243.2 112.2)">1600</text>
<text x="71.6" y="117.3" transform="rotate(-90 71.6 117.3)">425</text>
<text x="131" y="131.1" transform="rotate(-90 131 131.1)">1950</text>
<text x="55.2" y="144">50</text>
<text x="71.6" y="140.5" transform="rotate(-90 71.6 140.5)">425</text>
<text x="103.3" y="142.1" transform="rotate(-90 103.3 142.1)">1075</text>
<text x="95" y="160.5">50</text>
<text x="71.6" y="163.5" transform="rotate(-90 71.6 163.5)">425</text>
<text x="158.6" y="166.8">5</text>
</g>
<g font-size="3.2">
<text x="7.2" y="16.1">ITEM NO.</text>
<text x="23.8" y="16.1">QTY.</text>
<text x="51.8" y="16.1">DESCRIPTION</text>
<text x="96" y="16.1">LENGTH</text>
<text x="13.4" y="20.5">1</text>
<text x="26.6" y="20.5">2</text>
<text x="33.8" y="20.5">TUBE, RECTANGULAR 100 X 50 X 3,20</text>
<text x="98.9" y="20.5">1600</text>
<text x="13.4" y="24.9">2</text>
<text x="13.4" y="29.3">3</text>
<text x="26.6" y="24.9">1</text>
<text x="26.6" y="29.3">4</text>
<text x="42.1" y="24.9">TUBE, SQUARE 50 X 50 X 3</text>
<text x="42.1" y="29.3">TUBE, SQUARE 50 X 50 X 3</text>
<text x="98.9" y="24.9">1850</text>
<text x="99.8" y="29.3">580</text>
<text x="13.4" y="33.7">4</text>
<text x="26.6" y="33.7">3</text>
<text x="42.1" y="33.7">TUBE, SQUARE 50 X 50 X 3</text>
<text x="99.8" y="33.7">340</text>
<text x="13.4" y="38">5</text>
<text x="26.6" y="38">1</text>
<text x="33.8" y="38">TUBE, RECTANGULAR 100 X 50 X 3,20</text>
<text x="98.9" y="38">1950</text>
<text x="13.4" y="42.4">6</text>
<text x="13.4" y="46.8">7</text>
<text x="26.6" y="42.4">2</text>
<text x="26.6" y="46.8">4</text>
<text x="42.1" y="42.4">TUBE, SQUARE 50 X 50 X 3</text>
<text x="53" y="46.8">80310401026</text>
<text x="99.8" y="42.4">580</text>
<text x="13.4" y="51.2">8</text>
<text x="26.6" y="51.2">1</text>
<text x="42.1" y="51.2">TUBE, SQUARE 50 X 50 X 3</text>
<text x="98.9" y="51.2">1850</text>
<text x="13.4" y="55.5">9</text>
<text x="26.6" y="55.5">1</text>
<text x="33.8" y="55.5">TUBE, RECTANGULAR 100 X 50 X 3,20</text>
<text x="98.9" y="55.5">1950</text>
<text x="153.6" y="186.8">80310401004</text>
<text x="153.6" y="190.8">8565 ON ISITMA ALT ŞASE</text>
<text x="210.7" y="186.6">-</text>
<text x="153.6" y="194.8">BOYA / RAL 9006 GRİ</text>
<text x="153.6" y="198.8">YOK / HRC</text>
<text x="230.8" y="198.7">Kaynakli</text>
<text x="230.8" y="202.8">88536.25</text>
</g>
<g font-size="2.8">
<text x="263.7" y="186.7">Ü.Adet:</text>
<text x="263.9" y="190.5">Vers.:</text>
<text x="211.5" y="194.5">Hammadde Adı:</text>
<text x="230.8" y="194.7">KAYNAKLI BIRLESTIRME</text>
<text x="138.3" y="202.6">SON KAYIT:</text>
<text x="163.6" y="202.6">16 Haziran 2021 Çarşamba 16:51:38</text>
<text x="212.1" y="198.4">Sip. Ölçüsü:</text>
<text x="212.2" y="202.7">Ağırlık:</text>
</g>
<g font-size="2.6">
<text x="265.9" y="194.4">GENEL TOLERANS</text>
<text x="264.2" y="198.5">DIN 7168 m T</text>
<text x="264.3" y="202.6">ÖLÇEK</text>
<text x="278.5" y="202.6">1:50</text>
<text x="286.5" y="202.6">A4</text>
</g>
<g font-size="2.5">
<text x="138.3" y="186.4">Parça Kodu:</text>
<text x="138.3" y="190.5">Parça Adı:</text>
<text x="201.2" y="186.5">Ü.Kodu:</text>
<text x="138.3" y="194.5">Kaplama Şekli:</text>
<text x="138.3" y="198.6">Isıl İşlem:</text>
<text x="6.7" y="206.7">D:\DATALAR\ON_ISITMA_2\</text>
</g>
</svg>
